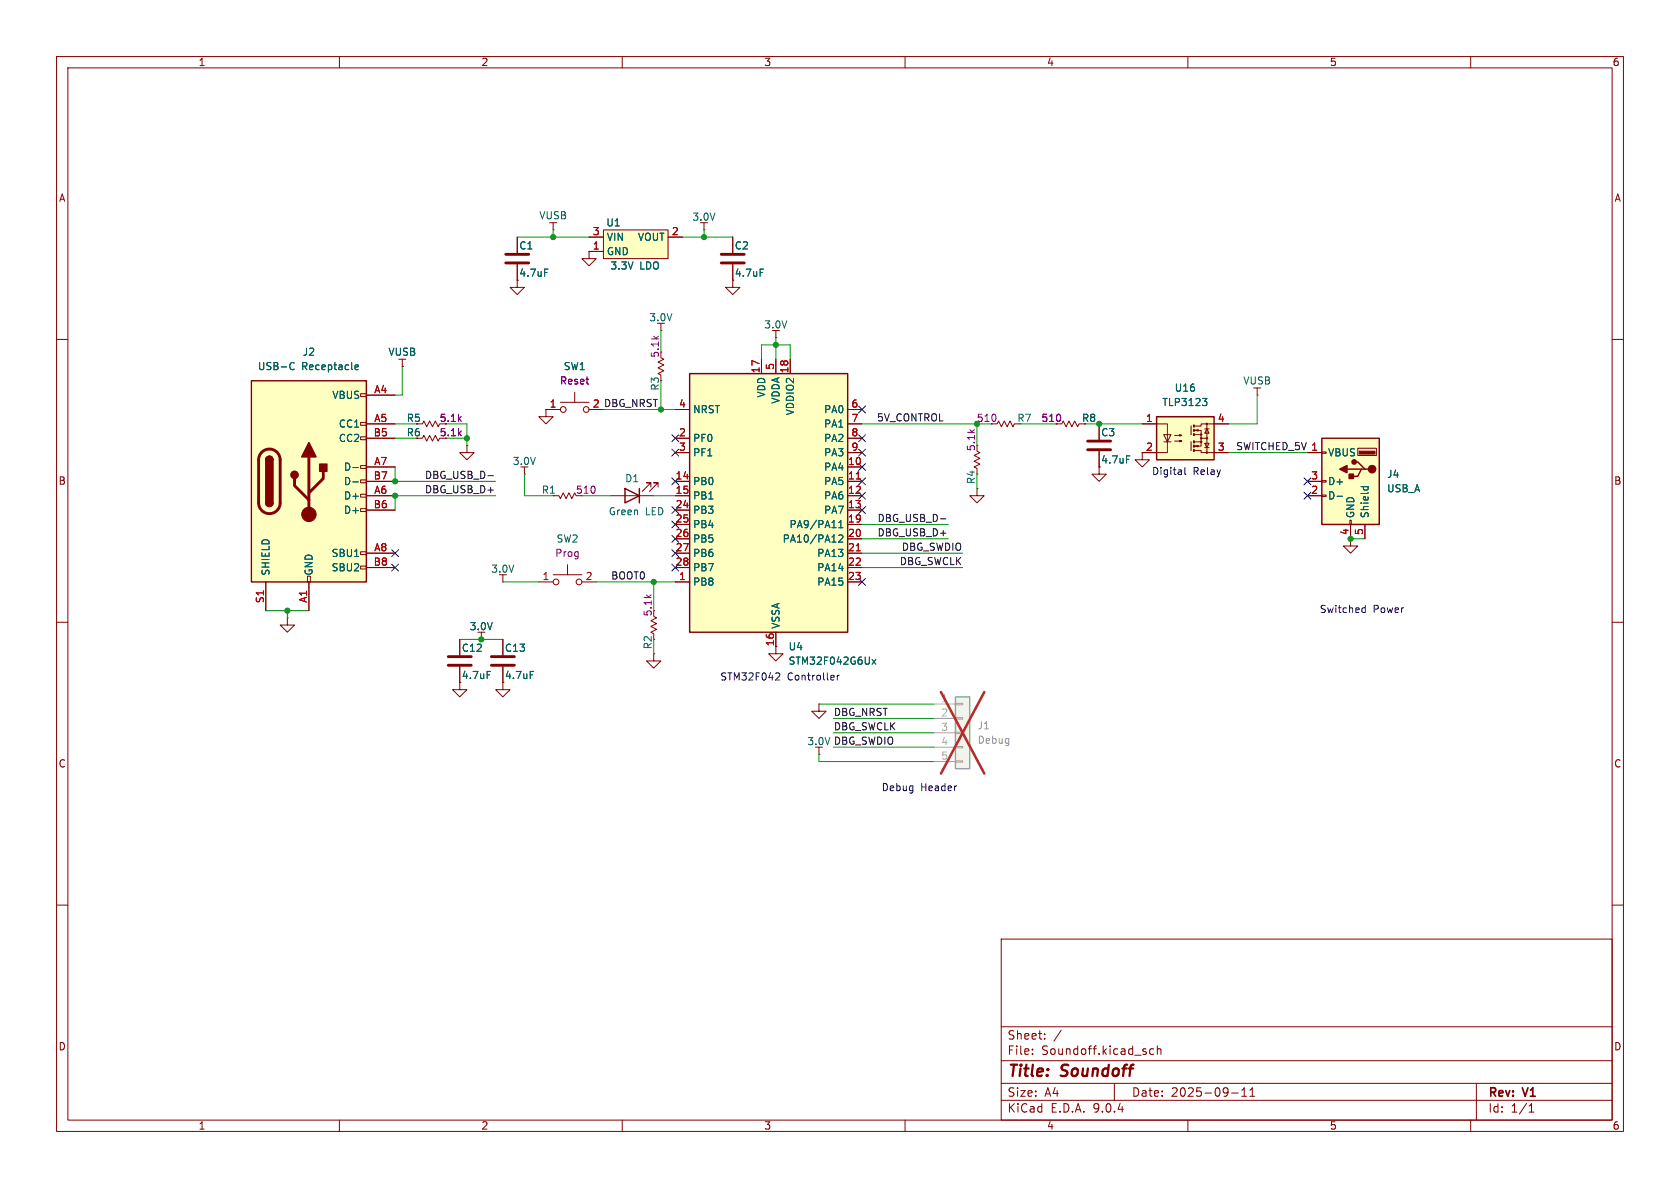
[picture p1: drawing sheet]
<svg xmlns="http://www.w3.org/2000/svg" width="297mm" height="210mm" viewBox="0 0 297 210" stroke-linecap="round" stroke-linejoin="round" font-family="sans-serif">
<g fill="none" stroke="#840000" stroke-width=".18">
<path d="M10 10h277v190h-277zM12 12h273v186h-273zM60 10v2M110 10v2M160 10v2M210 10v2M260 10v2M10 60h2M285 60h2M92.7 83.8h.1M92.7 82.6v1.2M100.3 99.8v1.8"/>
<path d="M238.8 95.3v1.2h1.2l-1.2 1.3-1.3-1.3h1.3M10 110h2M85.1 113h.1M85.1 111.8v1.2M88.9 102.9h.1M88.9 101.6v1.3M95.2 102.9h2.6M97.8 101.6h5.1M102.9 102.9h2.5M137.2 114.3v1.3h1.2l-1.2 1.2-1.3-1.2h1.3M285 110h2M10 160h2"/>
<path d="M177 166h108v32h-108zM285 160h2M60 198v2M110 198v2M160 198v2M177 194.5h108M177 191.5h108M177 187.5h108M177 181.5h108M182.5 186.3v.1M182.5 185.5v.1M184.7 183.6v.1"/>
<path d="M184.7 182.8v.1M187.6 182.1l-1.3 2M197 191.5v3M204 185.5l-.5-.1-.3 .3v.4l.2 .2h.6M204.6 185.5l.2-.1 .4 .1v.9M204.6 184.9v1.5M210 198v2M217.7 193.2h1.2M219.5 193.8h.9M219.5 192.7l.5-.4v1.5M221 193.8h.8M221 192.7l.4-.4v1.5"/>
<path d="M260 198v2M261 191.5v6.5M270.3 196.6h.9M270.3 195.5l.4-.4v1.5"/>
<circle cx="98.3" cy="102.9" r=".51"/>
<circle cx="102.4" cy="102.9" r=".51"/>
</g>
<path d="M121.9 66h28v45.8h-28z" fill="#ffffc2"/>
<path d="M121.9 66h28v45.8h-28z" fill="none" stroke="#840000" stroke-width=".25"/>
<g fill="none" stroke="#840000" stroke-width=".18">
<path d="M119.4 72.4h2.5M119.4 77.5h2.5M134.6 63.5v2.5M137.2 63.5v2.5M139.7 63.5v2.5M149.9 72.4h2.5M149.9 77.5h2.5M149.9 74.9h2.5M186.7 74.9h1l.3-.5 .5 1 .5-1 .5 1 .5-1 .5 1 .3-.5h1M119.4 80h2.5M119.4 85.1h2.5M119.4 87.6h2.5"/>
<path d="M119.4 90.2h2.5M119.4 92.7h2.5M119.4 95.3h2.5M119.4 97.8h2.5M149.9 80h2.5M149.9 85.1h2.5M149.9 87.6h2.5M149.9 90.2h2.5M149.9 92.7h2.5M149.9 95.3h2.5M149.9 97.8h2.5M149.9 82.6h2.5"/>
<path d="M194.3 82.6v1.2h1.3l-1.3 1.3-1.3-1.3h1.3M201.9 80v1.3h1.3l-1.3 1.3-1.2-1.3h1.2M119.4 100.3h2.5M119.4 102.9h2.5M137.2 111.8v2.5M149.9 100.3h2.5M149.9 102.9h2.5"/>
</g>
<path d="M151.4 84.7h.7M151.4 97.4h.7" fill="none" stroke="#a90000" stroke-width=".18"/>
<path d="M148.3 93.3h.7M148.3 92.4l.3-.4v1.3M148.3 94.7l.5-.1 .2 .3-.8 .9h.8M154.2 116.6l.6 .8M154.8 116.6l-.6 .8" fill="none" stroke="#006464" stroke-width=".18"/>
<path d="M168.9 123.2h2.5v12.7h-2.5z" fill="#f0f0f0"/>
<path d="M168.9 123.2h2.5v12.7h-2.5z" fill="none" stroke="#a1a1a1" stroke-width=".25"/>
<path d="M165.1 124.5h3.8M165.1 127h3.8M165.1 129.5h3.8M165.1 132.1h3.8M165.1 134.6h3.8M168.9 124.3h1.3v.3h-1.3zM168.9 126.9h1.3v.2h-1.3zM168.9 129.4h1.3v.3h-1.3zM168.9 132h1.3v.2h-1.3zM168.9 134.5h1.3v.2h-1.3z" fill="none" stroke="#a1a1a1" stroke-width=".18"/>
<path d="M166.3 122.3l7.7 14.4M174 122.3l-7.7 14.4" fill="none" stroke="#e12e31" stroke-width=".46"/>
<path d="M192.3 78h4M192.3 79.5h4" fill="none" stroke="#840000" stroke-width=".51"/>
<path d="M194.3 74.9v2.8M194.3 79.8v2.8" fill="none" stroke="#840000" stroke-width=".18"/>
<path d="M199.2 80.6h.6" fill="none" stroke="#006464" stroke-width=".18"/>
<path d="M204.5 73.7h10.1v7.6h-10.1z" fill="#ffffc2"/>
<path d="M204.5 73.7h10.1v7.6h-10.1zM110.5 86.4l2.5 1.2-2.5 1.3zM113 86.4v2.5" fill="none" stroke="#840000" stroke-width=".25"/>
<g fill="none" stroke="#840000" stroke-width=".18">
<path d="M201.9 74.9h4.5v5.1h-4.5M205.7 76.8h1.3l-.6 1.3zM205.7 78.1h1.3M207.6 77h1.3l-.4 .1v-.3l.4 .2M207.6 78h1.3l-.4 .1v-.2l.4 .1M211.2 76.1h1.1v.7M211.2 76.8h1.1v1.3h-1.1M211.2 79.6h1.1v.4h4.9M211.3 76.1l.5-.2v.3zM211.3 78.9l.5-.2v.3zM212.3 78.1v.8h-1.1M212.3 77.5h1.1"/>
<path d="M213 78.4h.7l-.3 .7zM213 75.8h.7M213 79.1h.7M213.4 75.8l.3 .8h-.7zM213.4 74.9v5.1M217.2 74.9h-4.9v.4h-1.1M222.2 69.9h.1M222.2 68.6v1.3M97.8 87.6h1l.3 .5 .5-1 .5 1 .5-1 .5 1 .5-1 .3 .5h1M107.9 87.6h7.7M115.1 86.1v-.8h-.8h.8l-1.6 1.6M116.3 86.1v-.8h-.7h.7l-1.5 1.6"/>
<circle cx="212.3" cy="78.1" r=".13"/>
<circle cx="212.3" cy="76.8" r=".13"/>
<circle cx="212.3" cy="77.5" r=".13"/>
<circle cx="213.4" cy="74.9" r=".13"/>
<circle cx="213.4" cy="77.5" r=".13"/>
<circle cx="213.4" cy="80" r=".13"/>
</g>
<path d="M210.6 75.3v1.5M210.6 78.1v1.5" fill="none" stroke="#840000" stroke-width=".2"/>
<path d="M211.1 75.2v.2M211.1 75.9v.3M211.1 76.7v.3M211.1 78.7v.3M211.1 79.5v.3M211.1 78v.2" fill="none" stroke="#840000" stroke-width=".36"/>
<path d="M212.6 70.4h.8l-.5 .5M213.1 70.9l.3 .3v.3l-.3 .2" fill="none" stroke="#006464" stroke-width=".18"/>
<path d="M233.7 77.5h10.1v15.2h-10.1z" fill="#ffffc2"/>
<path d="M233.7 77.5h10.1v15.2h-10.1zM238.1 82.9h2.6M239.4 81.7h.6l1.3 1.2h.6M241.3 82.9h-.6l-.7 1.3h-1.2" fill="none" stroke="#840000" stroke-width=".25"/>
<g fill="#840000" stroke="#840000" stroke-width=".25">
<path d="M238.5 83.8h.8v.8h-.8z"/>
<path d="M236.9 82.9l1.2-.6v1.3z"/>
<circle cx="242.6" cy="82.9" r=".63"/>
<circle cx="239.4" cy="81.7" r=".38"/>
</g>
<path d="M240.3 79.8h2.8v.5h-2.8z" fill="#840000" stroke="#840000" stroke-width=".18"/>
<g fill="none" stroke="#840000" stroke-width=".18">
<path d="M124.5 39.4v1.2M124.5 40.6h.1M129.5 46.7v4.1h1.3l-1.3 1.3-1.2-1.3h1.2M129.5 41.9v2.8M96.5 72.4v1.3h1.3l-1.3 1.2-1.3-1.2h1.3M96.5 72.4h.1M96.5 72.4h2.6M99.1 71.1h5M101.6 69.3v1.8M175.3 74.9h1l.2-.5 .5 1 .5-1 .6 1 .5-1 .5 1 .2-.5h1M233.7 79.9h.7v.2h-.7zM240 79.2h3.3v1.3h-3.3z"/>
<path d="M231.1 80h2.6M231.1 85.1h2.6M231.1 87.6h2.6M233.7 85h.7v.2h-.7zM233.7 87.5h.7v.3h-.7zM238.6 91.9h.3v.8h-.3zM238.8 92.7v2.6M241.3 92.7v2.6"/>
<circle cx="99.6" cy="72.4" r=".51"/>
<circle cx="103.6" cy="72.4" r=".51"/>
</g>
<path d="M134.4 47.6h.6M236.4 87.7h.9M240.6 86h1.3M241.1 86l-.1 .4M241.8 86l.1 .4" fill="none" stroke="#006464" stroke-width=".18"/>
<path d="M127.5 45h4.1M127.5 46.5h4.1" fill="none" stroke="#840000" stroke-width=".51"/>
<path d="M106.7 40.6h11.4v5.1h-11.4z" fill="#ffffc2"/>
<g fill="none" stroke="#840000" stroke-width=".18">
<path d="M97.8 39.4v1.2M91.4 46.7v4.1h1.3l-1.3 1.3-1.2-1.3h1.2M91.4 41.9v2.8M97.8 40.6h.1M104.1 44.5v1.2h1.3l-1.3 1.3-1.2-1.3h1.2M104.1 44.5h.1M104.1 41.9h2.6M104.1 44.5h2.6M106.7 40.6h11.4v5.1h-11.4zM116.8 58.4h.1M116.8 57.2v1.2M118.1 41.9h2.5"/>
<path d="M137.2 59.7h.1M137.2 58.4v1.3M73.7 74.9h1l.2-.5 .5 1 .5-1 .6 1 .5-1 .5 1 .2-.5h1M116.8 62.2v1l.5 .3-1 .5 1 .5-1 .5 1 .5-1 .5 .5 .3v1"/>
</g>
<path d="M89.4 45h4.1M89.4 46.5h4.1" fill="none" stroke="#840000" stroke-width=".51"/>
<path d="M96.3 47.6h.6" fill="none" stroke="#006464" stroke-width=".18"/>
<path d="M44.4 67.3h20.4v35.6h-20.4z" fill="#ffffc2"/>
<g fill="none" stroke="#840000" stroke-width=".18">
<path d="M91.4 41.9v2.8M91.4 46.7v2.8M104.1 44.5h.1M104.1 41.9h2.6M104.1 44.5h2.6M118.1 41.9h2.5M129.5 41.9v2.8M129.5 46.7v2.8M63.8 69.6h1v.5h-1zM63.8 74.7h1v.5h-1zM63.8 77.2h1v.5h-1zM64.8 69.9h5"/>
<path d="M64.8 74.9h5M64.8 77.5h5M71.1 64.8h.1M71.1 63.5v1.3M73.7 77.5h1l.2-.5 .5 1 .5-1 .6 1 .5-1 .5 1 .2-.5h1M82.5 78.7v1.3h1.3l-1.3 1.3-1.2-1.3h1.2M82.5 78.7h.1M96.5 72.4h.1M96.5 72.4h2.6M119.4 77.5h2.5M119.4 72.4h2.5M134.6 63.5v2.5"/>
<path d="M137.2 63.5v2.5M139.7 63.5v2.5M149.9 74.9h2.5M149.9 77.5h2.5M149.9 72.4h2.5M172.7 78.7v1.1l.5 .2-1 .5 1 .5-1 .5 1 .5-1 .6 .5 .2v1M194.3 74.9v2.8M194.3 79.8v2.8M201.9 74.9h2.6M214.6 74.9h2.6M63.8 82.3h1v.5h-1zM63.8 84.8h1v.5h-1z"/>
<path d="M63.8 87.4h1v.5h-1zM63.8 89.9h1v.5h-1zM63.8 97.5h1v.5h-1zM64.8 82.6h5M64.8 85.1h5M64.8 87.6h5M64.8 90.2h5M64.8 97.8h5M119.4 85.1h2.5M119.4 87.6h2.5M119.4 90.2h2.5M119.4 97.8h2.5"/>
<path d="M119.4 80h2.5M119.4 92.7h2.5M119.4 95.3h2.5M149.9 82.6h2.5M149.9 85.1h2.5M149.9 87.6h2.5M149.9 90.2h2.5M149.9 97.8h2.5M149.9 80h2.5M149.9 92.7h2.5M149.9 95.3h2.5M172.7 86.4v1.2h1.3l-1.3 1.3-1.3-1.3h1.3"/>
<path d="M172.7 86.4h.1M201.9 80h2.6M214.6 80h2.6M231.1 85.1h2.6M231.1 87.6h2.6M231.1 80h2.6M238.8 92.7v2.6M241.3 92.7v2.6M47 102.9v5.1M50.8 109.2v1.3h1.3l-1.3 1.3-1.3-1.3h1.3M50.8 109.2h.1M54.4 101.9h.5v1h-.5z"/>
<path d="M54.6 102.9v5.1M63.8 100.1h1v.5h-1zM64.8 100.3h5M81.3 117.9v4h1.2l-1.2 1.3-1.3-1.3h1.3M81.3 113v2.8M85.1 113h.1M88.9 117.9v4h1.3l-1.3 1.3-1.3-1.3h1.3M88.9 113v2.8M115.6 108v1l.5 .2-1 .5 1 .5-1 .5 1 .6-1 .5 .5 .2v1M115.6 115.6v1.2h1.2l-1.2 1.3-1.3-1.3h1.3M115.6 115.6h.1M119.4 100.3h2.5"/>
<path d="M119.4 102.9h2.5M137.2 111.8v2.5M149.9 100.3h2.5M149.9 102.9h2.5M144.8 124.5v1.2h1.2l-1.2 1.3-1.3-1.3h1.3M144.8 124.5h.1M144.8 133.4h.1M144.8 132.1v1.3"/>
</g>
<path d="M44.4 67.3h20.4v35.6h-20.4zM47 81.3a.64 .64 0 0 1 .6-.7 .64 .64 0 0 1 .7 .7M47 88.9a.64 .64 0 0 0 .6 .6 .64 .64 0 0 0 .7-.6" fill="none" stroke="#840000" stroke-width=".25"/>
<path d="M46.3 79.9a1.9 1.9 0 0 1 2-.4 1.9 1.9 0 0 1 1.2 1.8v7.6a1.91 1.91 0 0 1-1.9 1.9 1.91 1.91 0 0 1-1.9-1.9v-7.8l.2-.6zM52.1 84.6v1.3l2.5 2.5M54.6 80.8v10.1M57.1 83.3v1.3l-2.5 2.5M79.2 116.1h4.1M79.2 117.6h4.1M86.9 116.1h4M86.9 117.6h4" fill="none" stroke="#840000" stroke-width=".51"/>
<g fill="#840000" stroke="#840000" stroke-width=".25">
<path d="M47 81.3h1.3v7.6h-1.3z"/>
<path d="M47.2 80.8a.64 .64 0 0 1 .7-.1 .64 .64 0 0 1 .4 .6h-1.3z"/>
<path d="M47 88.9h1.3a.64 .64 0 0 1-.7 .6 .64 .64 0 0 1-.6-.6z"/>
<path d="M54.6 78.2l1.3 2.6h-2.6z"/>
<path d="M56.5 82h1.3v1.3h-1.3z"/>
<circle cx="52.1" cy="83.9" r=".63"/>
</g>
<circle cx="54.6" cy="90.9" r="1.27" fill="#840000" stroke="#840000" stroke-width=".18"/>
<g fill="none" stroke="#006464" stroke-width=".18">
<path d="M96.3 47.6h.6M134.4 47.6h.6M51.5 64.1h.3l.2 .1M52 65.2l-.2 .1h-.3M62.8 64.9l.6-.1-.1-.2-.3-.1-.2 .2v.6h.5M212.6 70.4h.8l-.5 .5M213.1 70.9l.3 .3v.3l-.3 .2M62.4 82.6h1M62.4 85.2h1M148.3 93.3h.7M148.3 92.4l.3-.4v1.3M148.3 94.7l.5-.1 .2 .3-.8 .9h.8"/>
<path d="M199.2 80.6h.6M236.4 87.7h.9M240.6 86h1.3M241.1 86l-.1 .4M241.8 86l.1 .4M86.1 118.7h.6M93.7 118.7h.6M154.2 116.6l.6 .8M154.8 116.6l-.6 .8"/>
</g>
<path d="M86.3 84.1h.9M166.3 91.7h.9" fill="none" stroke="#0f0f0f" stroke-width=".18"/>
<g fill="none" stroke="#009600" stroke-width=".18">
<path d="M91.4 41.9h12.7M97.8 40.6v1.3M116.8 58.4v3.8M120.6 41.9h8.9M124.5 40.6v1.3M137.2 59.7v3.8M69.8 74.9h3.9M69.8 77.5h3.9M71.1 64.8v5.1h-1.3M78.7 74.9h3.8v3.8M78.7 77.5h3.8M106.7 72.4h12.7"/>
<path d="M116.8 67.3v5.1M134.6 63.5v-2.5h5.1v2.5M152.4 74.9h20.3v3.8M180.3 74.9h6.4M191.8 74.9h10.1M222.2 69.9v5h-5M69.8 82.6v2.5h17.8M87.6 87.6h-17.8v2.6M92.7 83.8v3.8h5.1M102.9 87.6h5M115.6 87.6h3.8M152.4 97.8h17.8"/>
<path d="M152.4 92.7h15.2M152.4 95.3h15.2M172.7 83.8v2.6M217.2 80h13.9M238.8 95.3h2.5M47 108h7.6M50.8 108v1.2M81.3 113h7.6M88.9 102.9h6.3M105.4 102.9h14M115.6 102.9v5.1M115.6 113v2.6"/>
<path d="M152.4 100.3h17.8M144.8 124.5h20.3M144.8 133.4v1.2h20.3M147.3 129.5h17.8M147.3 127h17.8M147.3 132.1h17.8"/>
</g>
<g fill="none" stroke="#000084" stroke-width=".18">
<path d="M118.8 79.4l1.2 1.2M118.8 76.9l1.2 1.2M120 79.4l-1.2 1.2M120 76.9l-1.2 1.2M151.8 76.9l1.2 1.2M151.8 79.4l1.2 1.2M151.8 71.8l1.2 1.2M153 76.9l-1.2 1.2M153 79.4l-1.2 1.2M153 71.8l-1.2 1.2M69.2 97.2l1.3 1.2M69.2 99.7l1.3 1.2"/>
<path d="M70.5 97.2l-1.3 1.2M70.5 99.7l-1.3 1.2M118.8 99.7l1.2 1.2M118.8 94.6l1.2 1.3M118.8 97.2l1.2 1.2M118.8 92.1l1.2 1.2M118.8 84.5l1.2 1.2M118.8 89.6l1.2 1.2M120 99.7l-1.2 1.2M120 94.6l-1.2 1.3M120 97.2l-1.2 1.2M120 92.1l-1.2 1.2"/>
<path d="M120 84.5l-1.2 1.2M120 89.6l-1.2 1.2M151.8 81.9l1.2 1.3M151.8 84.5l1.2 1.2M151.8 87l1.2 1.2M151.8 89.6l1.2 1.2M153 81.9l-1.2 1.3M153 84.5l-1.2 1.2M153 87l-1.2 1.2M153 89.6l-1.2 1.2M230.5 84.5l1.2 1.2M230.5 87l1.2 1.2"/>
<path d="M231.7 84.5l-1.2 1.2M231.7 87l-1.2 1.2M151.8 102.3l1.2 1.2M153 102.3l-1.2 1.2"/>
</g>
<path d="M209.5 82.6v1.1l.2 .2M137.3 118.9l.4 .1 .2 .3-.8 .9h.8M147.4 119.4l.1 .3-.6 .1M148 119.4v.8M148.4 119.4l-.4 .2M240.9 108.2h.5M240.9 107.5h.5M241.4 107v1.3" fill="none" stroke="#0000c2" stroke-width=".18"/>
<path d="M151.4 84.7h.7M151.4 97.4h.7" fill="none" stroke="#a90000" stroke-width=".18"/>
<g fill="#009600" stroke="#009600" stroke-width=".18">
<circle cx="69.8" cy="87.6" r=".46"/>
<circle cx="69.8" cy="85.1" r=".46"/>
<circle cx="50.8" cy="108" r=".46"/>
<circle cx="82.5" cy="77.5" r=".46"/>
<circle cx="85.1" cy="113" r=".46"/>
<circle cx="238.8" cy="95.3" r=".46"/>
<circle cx="194.3" cy="74.9" r=".46"/>
<circle cx="124.5" cy="41.9" r=".46"/>
<circle cx="137.2" cy="61" r=".46"/>
<circle cx="97.8" cy="41.9" r=".46"/>
<circle cx="116.8" cy="72.4" r=".46"/>
<circle cx="115.6" cy="102.9" r=".46"/>
</g>
<g font-size="2.8" fill="#840000">
<text x="178" y="190.9">Title:</text>
<text x="187.7" y="190.9">Soundoff</text>
</g>
<g font-size="2.1" fill="#840000">
<text x="178" y="184">Sheet:</text>
<text x="178" y="186.7">File:</text>
<text x="184.1" y="186.7">Soundoff.kicad_sch</text>
<text x="178" y="196.9">KiCad</text>
<text x="178" y="194.1">Size:</text>
<text x="184.7" y="194.1">A4</text>
<text x="185.7" y="196.9">E.D.A.</text>
<text x="193.3" y="196.9">9.0.4</text>
<text x="200" y="194.1">Date:</text>
<text x="207" y="194.1">2025-09-11</text>
<text x="263" y="194.3">Rev:</text>
<text x="263" y="196.9">Id:</text>
<text x="267.1" y="196.9">1/1</text>
<text x="269.4" y="194.3">V1</text>
</g>
<g font-size="1.8" fill="#840000">
<text x="35" y="11.9">1</text>
<text x="85" y="11.9">2</text>
<text x="135" y="11.9">3</text>
<text x="185" y="11.9">4</text>
<text x="235" y="11.9">5</text>
<text x="285" y="11.9">6</text>
<text x="10.3" y="35.9">A</text>
<text x="285.3" y="35.9">A</text>
<text x="91.7" y="49.1">4.7uF</text>
<text x="129.8" y="49.1">4.7uF</text>
<text x="71.8" y="74.8">R5</text>
<text x="71.8" y="77.3">R6</text>
<text x="77.6" y="74.8">5.1k</text>
<text x="77.6" y="77.3">5.1k</text>
<text x="104.7" y="72.1">2 DBG_NRST</text>
<text x="184" y="74.8">510</text>
<text x="191.2" y="74.8">R8</text>
<text x="10.3" y="85.9">B</text>
<text x="285.3" y="85.9">B</text>
<text x="136.9" y="114.3" transform="rotate(-90 136.9 114.3)">16</text>
<text x="89.2" y="120.2">4.7uF</text>
<text x="10.3" y="135.9">C</text>
<text x="285.3" y="135.9">C</text>
<text x="10.3" y="185.9">D</text>
<text x="285.3" y="185.9">D</text>
<text x="35" y="199.9">1</text>
<text x="85" y="199.9">2</text>
<text x="135" y="199.9">3</text>
<text x="185" y="199.9">4</text>
<text x="235" y="199.9">5</text>
<text x="285" y="199.9">6</text>
</g>
<g font-size="1.8" fill="#006464">
<text x="95.2" y="39">VUSB</text>
<text x="107.1" y="40.2">U1</text>
<text x="122.3" y="39.2">3.0V</text>
<text x="91.7" y="44.3">C1</text>
<text x="107.2" y="42.8">VIN</text>
<text x="107.2" y="45.3">GND</text>
<text x="107.8" y="47.9">3.3V</text>
<text x="112.7" y="42.8">VOUT</text>
<text x="113.1" y="47.9">LDO</text>
<text x="129.8" y="44.3">C2</text>
<text x="114.7" y="57">3.0V</text>
<text x="135" y="58.3">3.0V</text>
<text x="45.5" y="65.6">USB-C</text>
<text x="53.3" y="65.6">Receptacle</text>
<text x="53.4" y="63.1">J2</text>
<text x="68.6" y="63.1">VUSB</text>
<text x="99.6" y="65.6">SW1</text>
<text x="58.7" y="70.7">VBUS</text>
<text x="116.7" y="69.2" transform="rotate(-90 116.7 69.2)">R3</text>
<text x="135.5" y="70.4" transform="rotate(-90 135.5 70.4)">VDD</text>
<text x="138" y="71.5" transform="rotate(-90 138 71.5)">VDDA</text>
<text x="205.4" y="72">TLP3123</text>
<text x="207.6" y="69.4">U16</text>
<text x="219.7" y="68.2">VUSB</text>
<text x="59.8" y="75.8">CC1</text>
<text x="122.4" y="73.3">NRST</text>
<text x="140.6" y="73.5" transform="rotate(-90 140.6 73.5)">VDDIO2</text>
<text x="145.6" y="73.3">PA0</text>
<text x="145.6" y="75.8">PA1</text>
<text x="179.8" y="74.8">R7</text>
<text x="194.6" y="77.3">C3</text>
<text x="59.8" y="78.3">CC2</text>
<text x="60.7" y="83.4">D-</text>
<text x="90.6" y="82.4">3.0V</text>
<text x="122.4" y="78.3">PF0</text>
<text x="122.4" y="80.9">PF1</text>
<text x="145.6" y="78.3">PA2</text>
<text x="145.6" y="80.9">PA3</text>
<text x="145.6" y="83.4">PA4</text>
<text x="194.6" y="82.1">4.7uF</text>
<text x="234.7" y="80.9">VBUS</text>
<text x="60.7" y="86">D-</text>
<text x="60.7" y="88.5">D+</text>
<text x="95.7" y="87.5">R1</text>
<text x="110.4" y="85.4">D1</text>
<text x="122.4" y="86">PB0</text>
<text x="122.4" y="88.5">PB1</text>
<text x="145.6" y="86">PA5</text>
<text x="145.6" y="88.5">PA6</text>
<text x="172.6" y="85.7" transform="rotate(-90 172.6 85.7)">R4</text>
<text x="234.7" y="86">D+</text>
<text x="234.7" y="88.5">D-</text>
<text x="245.1" y="84.7">J4</text>
<text x="245.1" y="87.2">USB_A</text>
<text x="60.7" y="91">D+</text>
<text x="107.5" y="91.3">Green</text>
<text x="114.1" y="91.3">LED</text>
<text x="122.4" y="91">PB3</text>
<text x="122.4" y="93.6">PB4</text>
<text x="139.5" y="93.6">PA9/PA11</text>
<text x="145.6" y="91">PA7</text>
<text x="239.6" y="91.7" transform="rotate(-90 239.6 91.7)">GND</text>
<text x="242.2" y="91.7" transform="rotate(-90 242.2 91.7)">Shield</text>
<text x="47.9" y="101.9" transform="rotate(-90 47.9 101.9)">SHIELD</text>
<text x="55.5" y="101.9" transform="rotate(-90 55.5 101.9)">GND</text>
<text x="58.5" y="98.7">SBU1</text>
<text x="58.5" y="101.2">SBU2</text>
<text x="86.7" y="101.4">3.0V</text>
<text x="98.3" y="96.1">SW2</text>
<text x="122.4" y="96.1">PB5</text>
<text x="122.4" y="98.7">PB6</text>
<text x="122.4" y="101.2">PB7</text>
<text x="138.3" y="96.1">PA10/PA12</text>
<text x="144.4" y="98.7">PA13</text>
<text x="144.4" y="101.2">PA14</text>
<text x="122.4" y="103.7">PB8</text>
<text x="144.4" y="103.7">PA15</text>
<text x="82.9" y="111.6">3.0V</text>
<text x="138" y="111.3" transform="rotate(-90 138 111.3)">VSSA</text>
<text x="81.5" y="115.4">C12</text>
<text x="89.2" y="115.4">C13</text>
<text x="115.4" y="114.9" transform="rotate(-90 115.4 114.9)">R2</text>
<text x="139.3" y="117.7">STM32F042G6Ux</text>
<text x="139.3" y="115.2">U4</text>
<text x="81.5" y="120.2">4.7uF</text>
</g>
<g font-size="1.8" fill="#a90000">
<text x="104.7" y="41.7">3</text>
<text x="118.7" y="41.7">2</text>
<text x="104.7" y="44.2">1</text>
<text x="136.9" y="65.5" transform="rotate(-90 136.9 65.5)">5</text>
<text x="66.1" y="69.6">A4</text>
<text x="134.4" y="66.1" transform="rotate(-90 134.4 66.1)">17</text>
<text x="139.4" y="66.1" transform="rotate(-90 139.4 66.1)">18</text>
<text x="66" y="77.2">B5</text>
<text x="66.1" y="74.7">A5</text>
<text x="97.1" y="72.1">1</text>
<text x="104.7" y="72.1">2</text>
<text x="119.9" y="72.1">4</text>
<text x="119.9" y="77.2">2</text>
<text x="150.4" y="72.1">6</text>
<text x="150.4" y="74.7">7</text>
<text x="150.4" y="77.2">8</text>
<text x="202.5" y="74.7">1</text>
<text x="215.2" y="74.7">4</text>
<text x="66.1" y="82.3">A7</text>
<text x="119.9" y="79.8">3</text>
<text x="149.8" y="82.3">10</text>
<text x="150.4" y="79.8">9</text>
<text x="202.5" y="79.8">2</text>
<text x="215.2" y="79.8">3</text>
<text x="231.7" y="79.8">1</text>
<text x="66" y="84.8">B7</text>
<text x="66" y="89.9">B6</text>
<text x="66.1" y="87.4">A6</text>
<text x="119.3" y="84.8">14</text>
<text x="119.3" y="87.4">15</text>
<text x="119.3" y="89.9">24</text>
<text x="149.8" y="84.8">11</text>
<text x="149.8" y="87.4">12</text>
<text x="149.8" y="89.9">13</text>
<text x="231.7" y="84.8">3</text>
<text x="231.7" y="87.4">2</text>
<text x="119.3" y="92.5">25</text>
<text x="119.3" y="95">26</text>
<text x="149.8" y="92.5">19</text>
<text x="149.8" y="95">20</text>
<text x="238.5" y="94.7" transform="rotate(-90 238.5 94.7)">4</text>
<text x="241" y="94.7" transform="rotate(-90 241 94.7)">5</text>
<text x="66" y="100.1">B8</text>
<text x="66.1" y="97.5">A8</text>
<text x="119.3" y="97.5">27</text>
<text x="119.3" y="100.1">28</text>
<text x="149.8" y="97.5">21</text>
<text x="149.8" y="100.1">22</text>
<text x="46.7" y="106.7" transform="rotate(-90 46.7 106.7)">S1</text>
<text x="54.4" y="106.7" transform="rotate(-90 54.4 106.7)">A1</text>
<text x="95.8" y="102.6">1</text>
<text x="103.4" y="102.6">2</text>
<text x="119.9" y="102.6">1</text>
<text x="149.8" y="102.6">23</text>
</g>
<g font-size="1.8" fill="#840084">
<text x="116.7" y="63.3" transform="rotate(-90 116.7 63.3)">5.1k</text>
<text x="98.9" y="68.2">Reset</text>
<text x="172.6" y="79.9" transform="rotate(-90 172.6 79.9)">5.1k</text>
<text x="101.7" y="87.5">510</text>
<text x="98.1" y="98.7">Prog</text>
<text x="115.4" y="109.1" transform="rotate(-90 115.4 109.1)">5.1k</text>
</g>
<g font-size="1.8" fill="#0f0f0f">
<text x="154.9" y="74.6">5V_CONTROL</text>
<text x="218.4" y="79.7">SWITCHED_5V 1</text>
<text x="75" y="87.3">DBG_USB_D+</text>
<text x="75" y="84.7">DBG_USB_D-</text>
<text x="155" y="94.9">DBG_USB_D+</text>
<text x="155" y="92.4">DBG_USB_D-</text>
<text x="159" y="100">DBG_SWCLK</text>
<text x="159.3" y="97.4">DBG_SWDIO</text>
<text x="107.9" y="102.5">BOOT0</text>
<text x="142.6" y="131.9">3.0V DBG_SWDIO</text>
<text x="147.3" y="129.2">DBG_SWCLK</text>
<text x="147.3" y="126.7">DBG_NRST</text>
</g>
<text font-size="1.8" fill="#009600" x="172.6" y="74.8">510</text>
<g font-size="1.8" fill="#0000c2">
<text x="203.6" y="84.2">Digital</text>
<text x="210.9" y="84.2">Relay</text>
<text x="233.2" y="108.6">Switched</text>
<text x="242.7" y="108.6">Power</text>
<text x="127.2" y="120.5">STM32F042</text>
<text x="139.2" y="120.5">Controller</text>
<text x="155.8" y="140.1">Debug</text>
<text x="162.8" y="140.1">Header</text>
</g>
<g font-size="1.8" fill="#aaa">
<text x="166.3" y="124.2">1</text>
<text x="166.3" y="126.7">2</text>
<text x="166.3" y="129.3">3</text>
<text x="166.3" y="131.8">4</text>
<text x="166.3" y="134.4">5</text>
</g>
<g font-size="1.8" fill="#989898">
<text x="172.7" y="129.1">J1</text>
<text x="172.7" y="131.7">Debug</text>
</g>
</svg>
